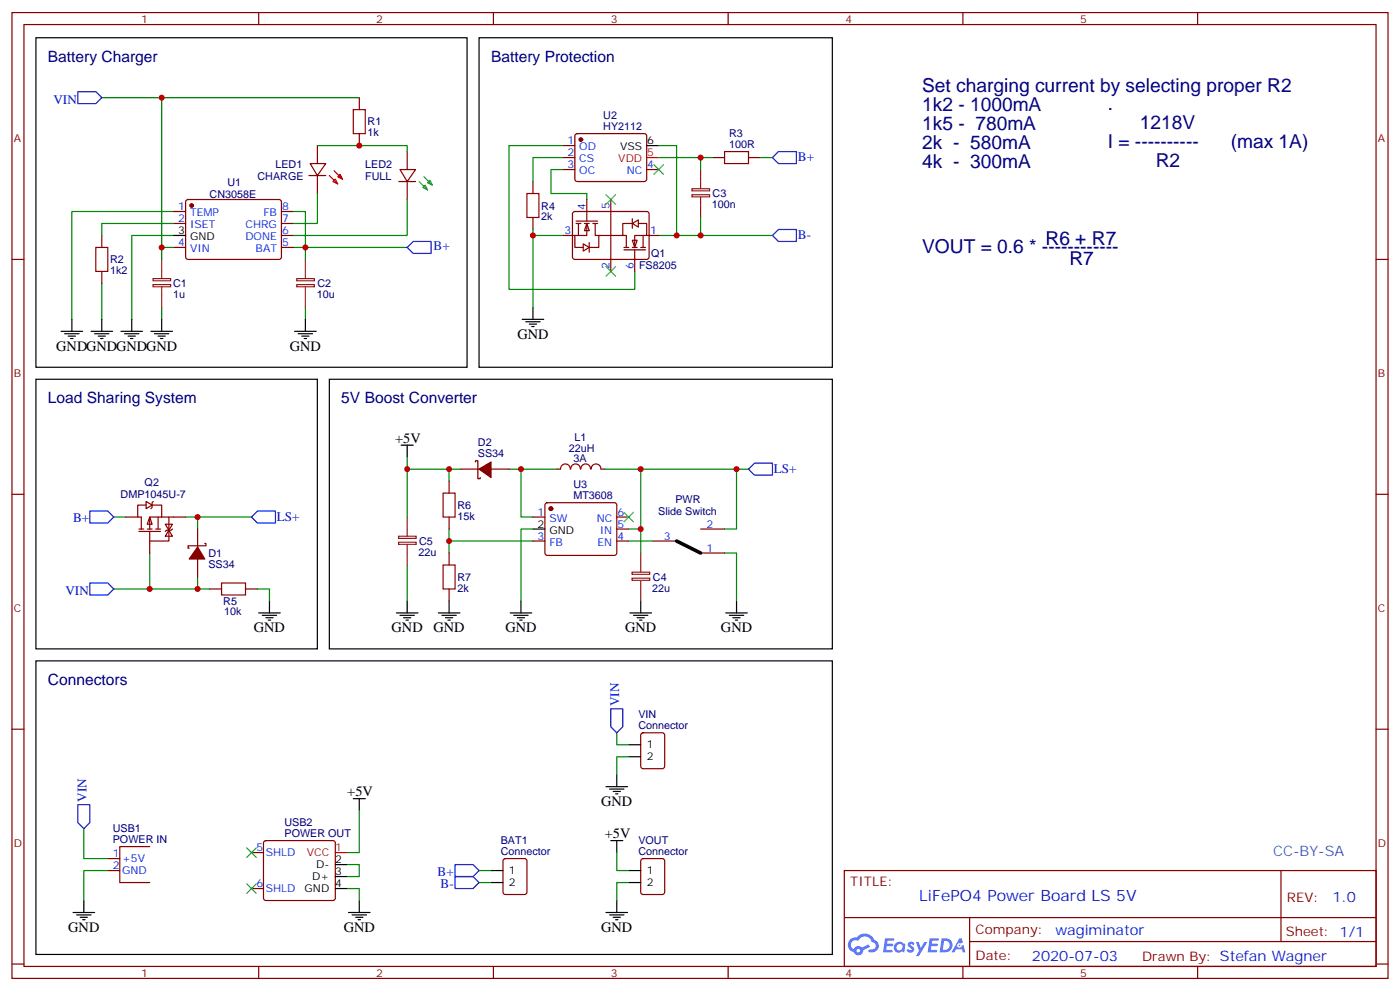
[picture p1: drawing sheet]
<svg xmlns="http://www.w3.org/2000/svg" width="412mm" height="292mm" viewBox="0 0 412 292" stroke-linecap="round" stroke-linejoin="round" font-family="sans-serif">
<g fill="none" stroke="#870000" stroke-width=".35">
<path d="M3.5 3.7h405.4v284.3h-405.4zM7.1 7.2h398.2v277.3h-398.2zM76.2 3.7v3.5M145.3 3.7v3.5M214.5 3.7v3.5M283.6 3.7v3.5M352.8 3.7v3.5M3.5 76.4h3.6M405.3 76.4h3.6M3.5 145.5h3.6M405.3 145.5h3.6M3.5 214.7h3.6"/>
<path d="M405.3 214.7h3.6M248.7 256.3h156.6v28.2h-156.6zM377.3 256.3v20.9M248.7 270.1h156.5M285.6 277.2h119.6M285.6 270.1v14.2M3.5 283.8h3.6M76.2 284.5v3.5M145.3 284.5v3.5M214.5 284.5v3.5M283.6 284.5v3.5M352.8 284.5v3.5"/>
<path d="M405.3 283.8h3.6"/>
</g>
<g fill="#5487ff">
<path d="M267.7 277.5a1.22 1.22 0 0 1 1.7 .2l-.4 .6a.47 .47 0 0 0-.3-.4 .47 .47 0 0 0-.5 .2l.1 .2a1.14 1.14 0 0 1 .8 1.8 1.14 1.14 0 0 1-1.9 0l-.2-.2 .5-.6 .7 .5a.29 .29 0 0 0 .3-.3 .29 .29 0 0 0-.2-.3 1.04 1.04 0 0 1-.6-1.7z"/>
<path d="M260.7 276.2h2.4l.3 .2-.2 .5-1.8 .1-.1 .8h1.5l.3 .4-.3 .4h-1.6l-.2 1.1h1.7l.2 .3-.2 .3-2.6 .1z"/>
<path d="M273.8 276.2h2.4l.3 .2-.1 .5-1.8 .1-.2 .8h1.6l.3 .4-.4 .4-1.6-.1-.1 1.1 1.7 .1 .2 .3-.2 .3-2.6 .1z"/>
<path d="M282.6 276.2h.7l.3 1.3-.6 .3a.69 .69 0 0 0-1 .3 .69 .69 0 0 0 .4 .9 .69 .69 0 0 0 .9-.6l.5-.2 .6 2.2h-.8l-.2-.9h-1.8l-.5 .9h-.8z"/>
<path d="M269.8 277.3h.8l.6 1.8 1.1-1.8h.9l-2.6 4.2h-.8l.9-1.5z"/>
<path d="M277.4 276.2l-.6 4.2h1.3a2.11 2.11 0 0 0 2.5-2.1 2.11 2.11 0 0 0-2.5-2.1zM278.1 277a1.39 1.39 0 0 1 1.7 1.4 1.39 1.39 0 0 1-1.8 1.2h-.3z"/>
<path d="M263.7 277.8a1.54 1.54 0 0 0-.1 2.2 1.54 1.54 0 0 0 2.2 .1l.6 .3 .3-2.3-.2-.3h-.4a1.49 1.49 0 0 0-2.4 0zM264 278.8a.94 .94 0 0 1 1.8 0 .94 .94 0 0 1-1.8 0z"/>
<path d="M250.4 276.6a2.18 2.18 0 0 0 1.1 3.7 1.44 1.44 0 0 0 1.6 .9 1.44 1.44 0 0 0 1.2-1.4l2-1.1-.5-.7-1.9 1a1.47 1.47 0 0 0-2.4 .4 1.39 1.39 0 0 1-.7-1.9 1.39 1.39 0 0 1 2-.5 2.12 2.12 0 0 1 2.2-1.3 2.12 2.12 0 0 1 1.9 1.7 1.14 1.14 0 0 1 1.1 1.4 1.14 1.14 0 0 1-1.7 .7 .43 .43 0 0 0-.5 .4 .43 .43 0 0 0 .4 .5 1.98 1.98 0 0 0 2.5-1.2 1.98 1.98 0 0 0-1.2-2.6 3.1 3.1 0 0 0-5.3-.6l-.9 .1zM252.3 279.9a.55 .55 0 0 1 1.1 0 .55 .55 0 0 1-1.1 0z"/>
<circle cx="282.6" cy="278.3" r=".26"/>
</g>
<g fill="none" stroke="#000" stroke-width=".35">
<path d="M10.6 11.1h127v97h-127zM141.1 11.1h104.1v97h-104.1zM190.5 42.9h3.5M51.2 69.3h3.5M18 97.5h6.3M19 98.2h4.3M20.1 99h2.1M20.8 99.7h.7M21.2 94v3.5M26.8 97.5h6.4M27.9 98.2h4.2M28.9 99h2.1"/>
<path d="M29.6 99.7h.7M30 94v3.5M35.6 97.5h6.4M36.7 98.2h4.2M37.7 99h2.2M38.5 99.7h.7M38.8 94v3.5M44.4 97.5h6.4M45.5 98.2h4.2M46.6 99h2.1M47.3 99.7h.7M47.6 94v3.5"/>
<path d="M86.8 97.5h6.3M87.8 98.2h4.3M88.9 99h2.1M89.6 99.7h.7M90 94v3.5M153.8 94h6.4M154.9 94.7h4.2M155.9 95.4h2.1M156.6 96.1h.7M157 90.5v3.5M185.2 219.3h3.5M104.1 235.1h3.5"/>
<path d="M105.8 235.1v3.6M178.5 231.6h6.4M179.6 232.3h4.2M180.6 233h2.1M181.3 233.7h.7M181.7 228.1v3.5M185.2 222.8h3.5M98.8 254.5h3.5M98.8 258.1h3.5M144.6 256.3h3.6M144.6 259.8h3.6M179.9 247.5h3.5"/>
<path d="M181.7 247.5v3.5M185.2 256.3h3.5M185.2 259.8h3.5M21.5 268.6h6.4M22.6 269.3h4.2M23.6 270.1h2.2M24.3 270.8h.7M24.7 265.1v3.5M98.8 261.6h3.5M102.7 268.6h6.3M103.7 269.3h4.2M104.8 270.1h2.1"/>
<path d="M105.5 270.8h.7M105.8 265.1v3.5M178.5 268.6h6.4M179.6 269.3h4.2M180.6 270.1h2.1M181.3 270.8h.7M181.7 265.1v3.5"/>
</g>
<g fill="none" stroke="#008700" stroke-width=".35">
<path d="M30 28.8h75.8M47.6 28.8v44h3.6M93.5 42.9h26.4v1.7M93.5 57v8.8h-7.1M119.9 58.7v10.6h-33.5M165.8 49.9h-3.5v7.1h10.6v1.7M165.8 46.4h-8.8v7M165.8 42.9h-15.9v42.3h37.1v-5.3M194 42.9h5.3v26.4M194 46.4h15.9M206.4 46.4v3.5M224 46.4h3.5"/>
<path d="M47.6 72.8v3.6M51.2 69.3h-12.4v24.7M51.2 62.3h-30v31.7M51.2 65.8h-21.2v3.5M86.4 62.3h3.6v14.1M86.4 72.8h33.5M157 67.6v22.9M194 69.3h33.5M206.4 64v5.3M30 83.4v10.6M47.6 90.5v3.5M90 90.5v3.5"/>
<path d="M181.7 215.7v3.6h3.5M105.8 238.7v12.3h-3.5M185.2 222.8h-3.5v5.3M24.7 243.9v8.9h7M31.7 256.3h-7v8.8M102.3 254.5h3.5v3.6h-3.5M141.1 256.3h3.5M141.1 259.8h3.5M181.7 251v5.3h3.5M185.2 259.8h-3.5v5.3M102.3 261.6h3.5v3.5"/>
</g>
<path d="M22.9 27h5.3l1.8 1.8-1.8 1.7h-5.3zM227.5 46.4l1.8-1.8h5.3v3.6h-5.3zM119.9 72.8l1.8-1.7h5.3v3.5h-5.3zM227.5 69.3l1.8-1.7h5.3v3.5h-5.3zM179.9 208.7h3.5v5.3l-1.7 1.7-1.8-1.7zM22.9 236.9h3.6v5.3l-1.8 1.7-1.8-1.7zM134.1 254.5h5.2l1.8 1.8-1.8 1.8h-5.2zM134.1 258.1h5.2l1.8 1.7-1.8 1.8h-5.2z" fill="none" stroke="#00f" stroke-width=".35"/>
<g fill="none" stroke="#870000" stroke-width=".35">
<path d="M105.8 28.8v3.5M105.8 39.3v3.6M169.6 39.5l.4-.2 20.1 .1 .4 .6-.1 13-.6 .4h-20l-.5-.7v-12.7zM54.9 58.9l.5-.2 27.1 .1 .4 .6-.1 16.5-.6 .5-27.1-.1-.4-.6v-16.3zM91 51.7h5M91.4 48.2h4.6l-2.5 3.5zM93.5 42.9v5.3M93.5 51.7v5.3M117.5 53.4h4.9M117.8 49.9h4.6l-2.5 3.5zM119.9 44.6v5.3M119.9 53.4v5.3"/>
<path d="M157 53.4v3.6M165.8 42.9h3.5M165.8 46.4h3.5M165.8 49.9h3.5M190.5 49.9h3.5M209.9 46.4h3.5M220.5 46.4h3.5M30 69.3v3.5M30 79.9v3.5M51.2 62.3h3.5M51.2 65.8h3.5M51.2 72.8h3.5"/>
<path d="M82.9 62.3h3.5M82.9 65.8h3.5M82.9 72.8h3.5M82.9 69.3h3.5M157 64v3.6M189 215.9l.4-.2h5.7l.6 .5 .1 9.4-.5 .7h-5.9l-.6-.5-.1-9.4zM31.7 252.8h3.6M31.7 256.3h3.6M44.1 249.2h-8.8v10.6h8.8M74.1 251h3.5M77.8 247.7l.5-.2h19.8l.5 .2 .2 .5v16.2l-.3 .5-.4 .2h-19.8l-.5-.2-.2-.5v-16.2zM148.4 253l.5-.2h5.6l.7 .4v9.4l-.4 .7h-5.9l-.7-.4v-9.4z"/>
<path d="M189 253l.4-.2h5.7l.6 .4 .1 9.4-.5 .7h-5.9l-.6-.4-.1-9.4zM74.1 261.6h3.5"/>
</g>
<g fill="#870000" stroke="#870000" stroke-width=".35">
<circle cx="56.4" cy="60.5" r=".53"/>
<circle cx="171.1" cy="41.1" r=".53"/>
</g>
<path d="M97 51.7l2.5 2.5M98.1 53.4l.7-.7 .7 1.5zM98.4 50.3l2.5 2.4M99.5 52l.7-.7 .7 1.4zM190.5 46.4h3.5M98.8 251h3.5" fill="none" stroke="#f00" stroke-width=".35"/>
<path d="M123.5 53.4l2.4 2.5M124.9 52l2.5 2.5M125.2 54.5l.7 1.4-1.4-.7zM125.9 53.8l.7-.7 .8 1.4z" fill="none" stroke="#690" stroke-width=".35"/>
<path d="M104.1 32.3h3.5v7h-3.5zM155.2 57h3.5v7h-3.5zM213.4 44.6h7.1v3.6h-7.1zM28.2 72.8h3.5v7.1h-3.5z" fill="none" stroke="#a10000" stroke-width=".35"/>
<path d="M203.8 57.3h5.2v.7h-5.2zM203.8 55.6h5.2v.6h-5.2zM206.4 49.9v5.7M206.4 58v6M47.6 76.4v5.6M90 76.4v5.6M45.1 83.8h5.2v.6h-5.2zM45.1 82h5.2v.7h-5.2zM47.6 84.5v6M87.4 83.8h5.2v.6h-5.2zM87.4 82h5.2v.7h-5.2zM90 84.5v6" fill="none" stroke="#8c2424" stroke-width=".35"/>
<path d="M192.6 48.5l2.8 2.8M195.4 48.5l-2.8 2.8M72.7 249.6l2.8 2.8M75.5 249.6l-2.8 2.8M72.7 260.2l2.8 2.8M75.5 260.2l-2.8 2.8" fill="none" stroke="#3c3" stroke-width=".35"/>
<g fill="#fff" stroke="#870000" stroke-width=".35">
<path d="M186.3 70.7h1.4l-.7 2.1z"/>
<path d="M186.3 65.8l1.7-1.1v2.2z"/>
</g>
<path d="M179.9 76.4v3.5M183.8 73.6h6.3M183.8 72.8h1.4M186.3 65.8h-2.9v3.5h1.1v3.5M186.3 64.4v2.8M186.3 72.8h1.4M187 73.6v6.3M188 65.8h2.5v3.5h-3.5v3.5M188.7 72.8h1.4M189.4 69.3v3.5M190.5 69.3h3.5" fill="none" stroke="#870000" stroke-width=".35"/>
<g fill="#fff" stroke="#870000" stroke-width=".35">
<path d="M172.9 65.8l.7 2.1h-1.4z"/>
<path d="M171.8 71.8l1.8 1-1.8 1.1z"/>
</g>
<g fill="none" stroke="#870000" stroke-width=".35">
<path d="M172.9 58.7v6.4M179.9 58.7v17.7M165.8 69.3h3.5M168.9 62.5l.4-.2h21.5l.4 .7-.1 12.9-.6 .5-21.4-.1-.5-.6v-12.7zM169.7 65.1h6.3M169.7 65.8h1.4M170.4 65.8v3.5M172.2 65.8h1.4M172.9 65.8v3.5h-3.6v3.5h2.5M173.6 71.4v2.9M174.6 65.8h1.4M175.3 65.8v3.5h1.1v3.5h-2.8"/>
<path d="M176.4 69.3h7M61.7 173.4h3.6M72.3 173.4h3.5"/>
</g>
<path d="M157 69.3h8.8M33.5 152.2h3.5M54.7 152.2h19.4M58.2 152.2v3.6M44.1 162.8v10.6M58.2 169.9v3.5h-24.7" fill="none" stroke="#008700" stroke-width=".35"/>
<path d="M178.5 57.3l2.8 2.8M181.3 57.3l-2.8 2.8M178.5 78.5l2.8 2.8M181.3 78.5l-2.8 2.8" fill="none" stroke="#3c3" stroke-width=".35"/>
<path d="M79.4 176.9v3.5M76.2 180.4h6.3M77.3 181.2h4.2M78.3 181.9h2.1M79 182.6h.7" fill="none" stroke="#000" stroke-width=".35"/>
<path d="M65.3 171.6h7v3.6h-7z" fill="none" stroke="#a10000" stroke-width=".35"/>
<path d="M26.5 150.5h5.2l1.8 1.7-1.8 1.8h-5.2zM74.1 152.2l1.7-1.7h5.3v3.5h-5.3zM26.5 171.6h5.2l1.8 1.8-1.8 1.8h-5.2z" fill="none" stroke="#00f" stroke-width=".35"/>
<path d="M44.1 152.2l.7 2.1h-1.4z" fill="#fff" stroke="#870000" stroke-width=".35"/>
<g fill="none" stroke="#870000" stroke-width=".35">
<path d="M135.8 138.1h5.3M140.1 136v-.4h.7v5.3h.7v-.3M144.6 138.1h5.3M168 138.1a1.41 1.41 0 0 0-1.5-1.5 1.41 1.41 0 0 0-1.4 1.5h-1.1M168.1 138.1a1.41 1.41 0 0 1 1.4-1.5 1.41 1.41 0 0 1 1.4 1.5M171.1 138.1a1.41 1.41 0 0 1 1.4-1.5 1.41 1.41 0 0 1 1.4 1.5M174.2 138.1a1.41 1.41 0 0 1 1.4-1.5 1.41 1.41 0 0 1 1.4 1.5M177.1 138.1h1.1M37 152.2h3.6M40.9 156.5h6.4M40.9 155.8h1.4M43 147.6l1.8 1.1-1.8 1.1z"/>
<path d="M43 148.7h-2.4v3.5h1v3.6M43.4 155.8h1.4M44.1 156.5v6.3M44.8 148.7h2.8v3.5M45.2 147.6l-.4 .4v1.4l-.4 .4M45.9 155.8h1.4M46.6 152.2v3.6M47.6 152.2h-3.5v3.6M47.6 152.2h7.1M48.7 154.3h2.1l-1.1 1.8zM49.7 156.1l1.1 1.8h-2.1zM49.7 152.2v7.1h-5.6"/>
<path d="M50.8 155.8l-.4 .3h-1.4l-.3 .4M58.2 155.8v5.2M60.3 160h.4v.7h-5.3v.7h.3M132.3 141.6v3.6M132.3 152.2v3.6M157 152.2h3.5M157 159.3h3.5M160.7 148.2l.5-.2h19.8l.5 .2 .2 .5-.1 14.4-.6 .4-20.1-.1-.4-.6v-14.1zM181.7 155.8h3.5M181.7 152.2h3.5M181.7 159.3h3.5M192.3 159.3h7"/>
<path d="M206.4 155.8h7M58.2 164.6v5.3M132.3 162.8v3.5M132.3 173.4v3.5M206.4 162.8h7"/>
</g>
<g fill="#870000" stroke="#870000" stroke-width=".35">
<path d="M58.2 161l2.1 3.6h-4.6z"/>
<path d="M141.1 138.1l3.5-2.1v4.6z"/>
<circle cx="162.3" cy="149.8" r=".53"/>
</g>
<g fill="none" stroke="#008700" stroke-width=".35">
<path d="M119.9 134.6v3.5h15.9M119.9 138.1v14.1M132.3 138.1v3.5M149.9 138.1h14.1M153.5 138.1v14.1h3.5M178.2 138.1h42.3M188.7 138.1v17.7h-3.5M217 138.1v17.7h-3.6M132.3 159.3h24.7M132.3 155.8v7M157 155.8h-3.5v21.1M185.2 159.3h7.1"/>
<path d="M188.7 155.8v7M58.2 173.4h3.5M75.8 173.4h3.6v3.5M119.9 166.3v10.6M213.4 162.8h3.6v14.1"/>
</g>
<g fill="none" stroke="#000" stroke-width=".35">
<path d="M10.6 111.7h82.9v79.3h-82.9zM97 111.7h148.2v79.3h-148.2zM118.2 131.1h3.5M119.9 131.1v3.5M157 155.8h3.5M119.9 176.9v3.5M132.3 176.9v3.5M153.5 176.9v3.5M188.7 176.9v3.5M217 176.9v3.5M10.6 194.6h234.6v86.4h-234.6zM116.8 180.4h6.3"/>
<path d="M117.8 181.2h4.3M118.9 181.9h2.1M119.6 182.6h.7M129.1 180.4h6.4M130.2 181.2h4.2M131.2 181.9h2.1M131.9 182.6h.7M150.3 180.4h6.3M151.3 181.2h4.3M152.4 181.9h2.1M153.1 182.6h.7M185.6 180.4h6.3"/>
<path d="M186.6 181.2h4.3M187.7 181.9h2.1M188.4 182.6h.7M213.8 180.4h6.3M214.8 181.2h4.3M215.9 181.9h2.1M216.6 182.6h.7"/>
</g>
<path d="M117.4 159.6h5.2v.7h-5.2zM117.4 157.9h5.2v.6h-5.2zM119.9 152.2v5.7M119.9 160.3v6M186.2 170.2h5.2v.7h-5.2zM186.2 168.5h5.2v.6h-5.2zM188.7 162.8v5.7M188.7 170.9v6" fill="none" stroke="#8c2424" stroke-width=".35"/>
<path d="M130.5 145.2h3.6v7h-3.6zM130.5 166.3h3.6v7.1h-3.6z" fill="none" stroke="#a10000" stroke-width=".35"/>
<path d="M183.8 150.8l2.8 2.8M186.6 150.8l-2.8 2.8" fill="none" stroke="#3c3" stroke-width=".35"/>
<path d="M199.3 159.3l7.1 3.5" fill="none" stroke="#000" stroke-width="1.1"/>
<path d="M222.2 136.3h5.3v3.6h-5.3l-1.7-1.8z" fill="none" stroke="#00f" stroke-width=".35"/>
<g fill="#c00">
<circle cx="188.7" cy="138.1" r=".88"/>
<circle cx="119.9" cy="138.1" r=".88"/>
<circle cx="188.7" cy="155.8" r=".88"/>
<circle cx="132.3" cy="159.3" r=".88"/>
<circle cx="132.3" cy="138.1" r=".88"/>
<circle cx="153.5" cy="138.1" r=".88"/>
<circle cx="157" cy="69.3" r=".88"/>
<circle cx="47.6" cy="28.8" r=".88"/>
<circle cx="90" cy="72.8" r=".88"/>
<circle cx="206.4" cy="69.3" r=".88"/>
<circle cx="47.6" cy="72.8" r=".88"/>
<circle cx="206.4" cy="46.4" r=".88"/>
<circle cx="105.8" cy="42.9" r=".88"/>
<circle cx="199.3" cy="69.3" r=".88"/>
<circle cx="58.2" cy="152.2" r=".88"/>
<circle cx="44.1" cy="173.4" r=".88"/>
<circle cx="58.2" cy="173.4" r=".88"/>
<circle cx="217" cy="138.1" r=".88"/>
</g>
<g font-size="5.6" fill="#000080">
<text x="271.6" y="27">Set charging current by selecting proper R2</text>
<text x="271.6" y="32.6">1k2 - 1000mA</text>
<text x="326.3" y="32.3">.</text>
<text x="271.6" y="38.3">1k5 - 780mA</text>
<text x="335.7" y="37.9">1218V</text>
<text x="271.6" y="43.9">2k - 580mA</text>
<text x="326.3" y="43.6">I = ----------</text>
<text x="362.5" y="43.6">(max 1A)</text>
<text x="271.6" y="49.6">4k - 300mA</text>
<text x="340.4" y="49.2">R2</text>
<text x="271.6" y="74.6">VOUT = 0.6 * ------------</text>
<text x="308" y="72.1">R6 + R7</text>
<text x="315" y="78.1">R7</text>
</g>
<g font-size="4.6" fill="#000080">
<text x="14.1" y="18.2">Battery Charger</text>
<text x="144.6" y="18.2">Battery Protection</text>
<text x="14.1" y="118.7">Load Sharing System</text>
<text x="100.5" y="118.7">5V Boost Converter</text>
<text x="14.1" y="201.6">Connectors</text>
</g>
<text font-size="4.6" fill="#00f" x="270.8" y="265.3">LiFePO4 Power Board LS 5V</text>
<g font-size="4.2">
<text x="152.4" y="99.7">GND</text>
<text x="16.6" y="103.2">GNDGNDGNDGND</text>
<text x="85.4" y="103.2">GND</text>
<text x="116.4" y="130.4">+5V</text>
<text x="74.8" y="186.1">GND</text>
<text x="115.4" y="186.1">GND</text>
<text x="127.7" y="186.1">GND</text>
<text x="148.9" y="186.1">GND</text>
<text x="184.1" y="186.1">GND</text>
<text x="212.4" y="186.1">GND</text>
<text x="102.3" y="234.4">+5V</text>
<text x="177.1" y="237.2">GND</text>
<text x="178.2" y="246.8">+5V</text>
<text x="20.1" y="274.3">GND</text>
<text x="101.2" y="274.3">GND</text>
<text x="177.1" y="274.3">GND</text>
</g>
<text font-size="4.2" fill="#0099b0" x="375" y="252.1">CC-BY-SA</text>
<g font-size="4.2" fill="#00f">
<text x="392.5" y="265.6">1.0</text>
<text x="310.9" y="275.1">wagiminator</text>
<text x="304" y="282.9">2020-07-03</text>
</g>
<g font-size="3.9" fill="#00f">
<text x="15.8" y="30.5">VIN</text>
<text x="235" y="47.3">B+</text>
<text x="235" y="70.2">B-</text>
<text x="127.7" y="73.6">B+</text>
<text x="227.9" y="139.3">LS+</text>
<text x="21.6" y="153.5">B+</text>
<text x="81.5" y="153.5">LS+</text>
<text x="19.3" y="175.1">VIN</text>
<text x="182.4" y="207.9" transform="rotate(-90 182.4 207.9)">VIN</text>
<text x="25.4" y="236.1" transform="rotate(-90 25.4 236.1)">VIN</text>
<text x="128.9" y="257.9">B+</text>
<text x="129.8" y="261.4">B-</text>
</g>
<g font-size="3.9" fill="#800">
<text x="250.5" y="260.9">TITLE:</text>
<text x="379.1" y="265.6">REV:</text>
<text x="287.4" y="275.1">Company:</text>
<text x="378.7" y="275.7">Sheet: 1/1</text>
<text x="287.4" y="282.8">Date:</text>
<text x="336.4" y="282.8">Drawn By: Stefan Wagner</text>
</g>
<g font-size="3.2" fill="#800">
<text x="41.6" y="6.7">1</text>
<text x="110.8" y="6.7">2</text>
<text x="179.9" y="6.7">3</text>
<text x="249.1" y="6.7">4</text>
<text x="318.2" y="6.7">5</text>
<text x="4.1" y="41.8">A</text>
<text x="405.9" y="41.8">A</text>
<text x="4.1" y="110.9">B</text>
<text x="405.9" y="110.9">B</text>
<text x="4.1" y="180.1">C</text>
<text x="405.9" y="180.1">C</text>
<text x="4.1" y="249.2">D</text>
<text x="405.9" y="249.2">D</text>
<text x="41.6" y="287.5">1</text>
<text x="110.8" y="287.5">2</text>
<text x="179.9" y="287.5">3</text>
<text x="249.1" y="287.5">4</text>
<text x="318.2" y="287.5">5</text>
</g>
<g font-size="3.2" fill="#000080">
<text x="177.7" y="35.1">U2</text>
<text x="108.3" y="40.2">1k</text>
<text x="108.3" y="36.9">R1</text>
<text x="177.7" y="38.3">HY2112</text>
<text x="214.8" y="40.4">R3</text>
<text x="214.8" y="43.6">100R</text>
<text x="75.8" y="52.9">CHARGE</text>
<text x="81.1" y="49.4">LED1</text>
<text x="107.6" y="52.9">FULL</text>
<text x="107.6" y="49.4">LED2</text>
<text x="61.7" y="58.2">CN3058E</text>
<text x="67" y="54.7">U1</text>
<text x="209.9" y="58.1">C3</text>
<text x="159.5" y="64.8">2k</text>
<text x="159.5" y="61.7">R4</text>
<text x="209.7" y="61.3">100n</text>
<text x="32.5" y="77.5">R2</text>
<text x="191.8" y="75.7">Q1</text>
<text x="32.5" y="80.7">1k2</text>
<text x="188.3" y="79.3">FS8205</text>
<text x="51" y="87.7">1u</text>
<text x="51" y="84.6">C1</text>
<text x="93.3" y="87.8">10u</text>
<text x="93.5" y="84.6">C2</text>
<text x="140.8" y="131.4">D2</text>
<text x="169.3" y="129.8">L1</text>
<text x="140.8" y="134.6">SS34</text>
<text x="167.6" y="132.9">22uH</text>
<text x="169" y="136">3A</text>
<text x="42.6" y="143.2">Q2</text>
<text x="168.9" y="143.7">U3</text>
<text x="35.5" y="146.7">DMP1045U-7</text>
<text x="134.8" y="149.8">R6</text>
<text x="168.9" y="146.9">MT3608</text>
<text x="199" y="148.1">PWR</text>
<text x="134.8" y="153">15k</text>
<text x="193.9" y="151.6">Slide Switch</text>
<text x="123.5" y="160.4">C5</text>
<text x="61.4" y="167.1">SS34</text>
<text x="61.4" y="164">D1</text>
<text x="123.3" y="163.6">22u</text>
<text x="134.8" y="171">R7</text>
<text x="192.3" y="171">C4</text>
<text x="65.8" y="178.1">R5</text>
<text x="134.8" y="174.2">2k</text>
<text x="192.1" y="174.2">22u</text>
<text x="66.1" y="180.9">10k</text>
<text x="188" y="214.7">Connector</text>
<text x="188" y="211.4">VIN</text>
<text x="33.2" y="245">USB1</text>
<text x="83.8" y="243.2">USB2</text>
<text x="33.2" y="248.2">POWER IN</text>
<text x="83.8" y="246.4">POWER OUT</text>
<text x="147.5" y="251.7">Connector</text>
<text x="147.5" y="248.5">BAT1</text>
<text x="188" y="251.7">Connector</text>
<text x="188" y="248.5">VOUT</text>
</g>
<g font-size="3.2" fill="#00f">
<text x="167.1" y="42.5">1</text>
<text x="167.1" y="46">2</text>
<text x="170.6" y="44.3">OD</text>
<text x="170.6" y="47.8">CS</text>
<text x="167.1" y="49.6">3</text>
<text x="170.6" y="51.3">OC</text>
<text x="184.6" y="51.3">NC</text>
<text x="190.7" y="49.6">4</text>
<text x="52.5" y="61.9">1</text>
<text x="52.5" y="65.4">2</text>
<text x="56" y="63.7">TEMP</text>
<text x="77.6" y="63.7">FB</text>
<text x="83.1" y="65.4">7</text>
<text x="83.1" y="61.9">8</text>
<text x="172.5" y="61.9" transform="rotate(-90 172.5 61.9)">4</text>
<text x="179.6" y="61.6" transform="rotate(-90 179.6 61.6)">5</text>
<text x="56" y="67.2">ISET</text>
<text x="72.3" y="70.7">DONE</text>
<text x="72.3" y="67.2">CHRG</text>
<text x="83.1" y="69">6</text>
<text x="166.3" y="69">3</text>
<text x="191.6" y="69">1</text>
<text x="52.5" y="72.5">4</text>
<text x="56" y="74.3">VIN</text>
<text x="75.3" y="74.3">BAT</text>
<text x="83.1" y="72.5">5</text>
<text x="179.6" y="79.1" transform="rotate(-90 179.6 79.1)">2</text>
<text x="186.6" y="79.1" transform="rotate(-90 186.6 79.1)">6</text>
<text x="158.3" y="151.9">1</text>
<text x="161.8" y="153.6">SW</text>
<text x="175.8" y="153.6">NC</text>
<text x="181.9" y="155.4">5</text>
<text x="181.9" y="151.9">6</text>
<text x="208.1" y="155.4">2</text>
<text x="158.3" y="158.9">3</text>
<text x="161.8" y="160.7">FB</text>
<text x="176" y="160.7">EN</text>
<text x="176.7" y="157.2">IN</text>
<text x="181.9" y="158.9">4</text>
<text x="195.5" y="158.9">3</text>
<text x="208.1" y="162.5">1</text>
<text x="75.6" y="250.6">5</text>
<text x="33.3" y="252.4">1</text>
<text x="33.3" y="255.9">2</text>
<text x="36" y="253.8">+5V</text>
<text x="36" y="257.4">GND</text>
<text x="78.3" y="252.1">SHLD</text>
<text x="75.6" y="261.2">6</text>
<text x="78.3" y="262.6">SHLD</text>
</g>
<g font-size="3.2" fill="#f00">
<text x="182.1" y="47.8">VDD</text>
<text x="190.7" y="46">5</text>
<text x="98.8" y="250.6">1</text>
<text x="90.4" y="252.1">VCC</text>
</g>
<g font-size="3.2">
<text x="182.7" y="44.3">VSS</text>
<text x="190.7" y="42.5">6</text>
<text x="52.5" y="69">3</text>
<text x="56" y="70.7">GND</text>
<text x="158.3" y="155.4">2</text>
<text x="161.8" y="157.2">GND</text>
<text x="190.5" y="220.3">1</text>
<text x="190.5" y="223.8">2</text>
<text x="93.1" y="255.6">D-</text>
<text x="98.8" y="254.2">2</text>
<text x="98.8" y="257.7">3</text>
<text x="149.9" y="257.4">1</text>
<text x="190.5" y="257.4">1</text>
<text x="89.7" y="262.6">GND</text>
<text x="92" y="259.1">D+</text>
<text x="98.8" y="261.2">4</text>
<text x="149.9" y="260.9">2</text>
<text x="190.5" y="260.9">2</text>
</g>
</svg>
